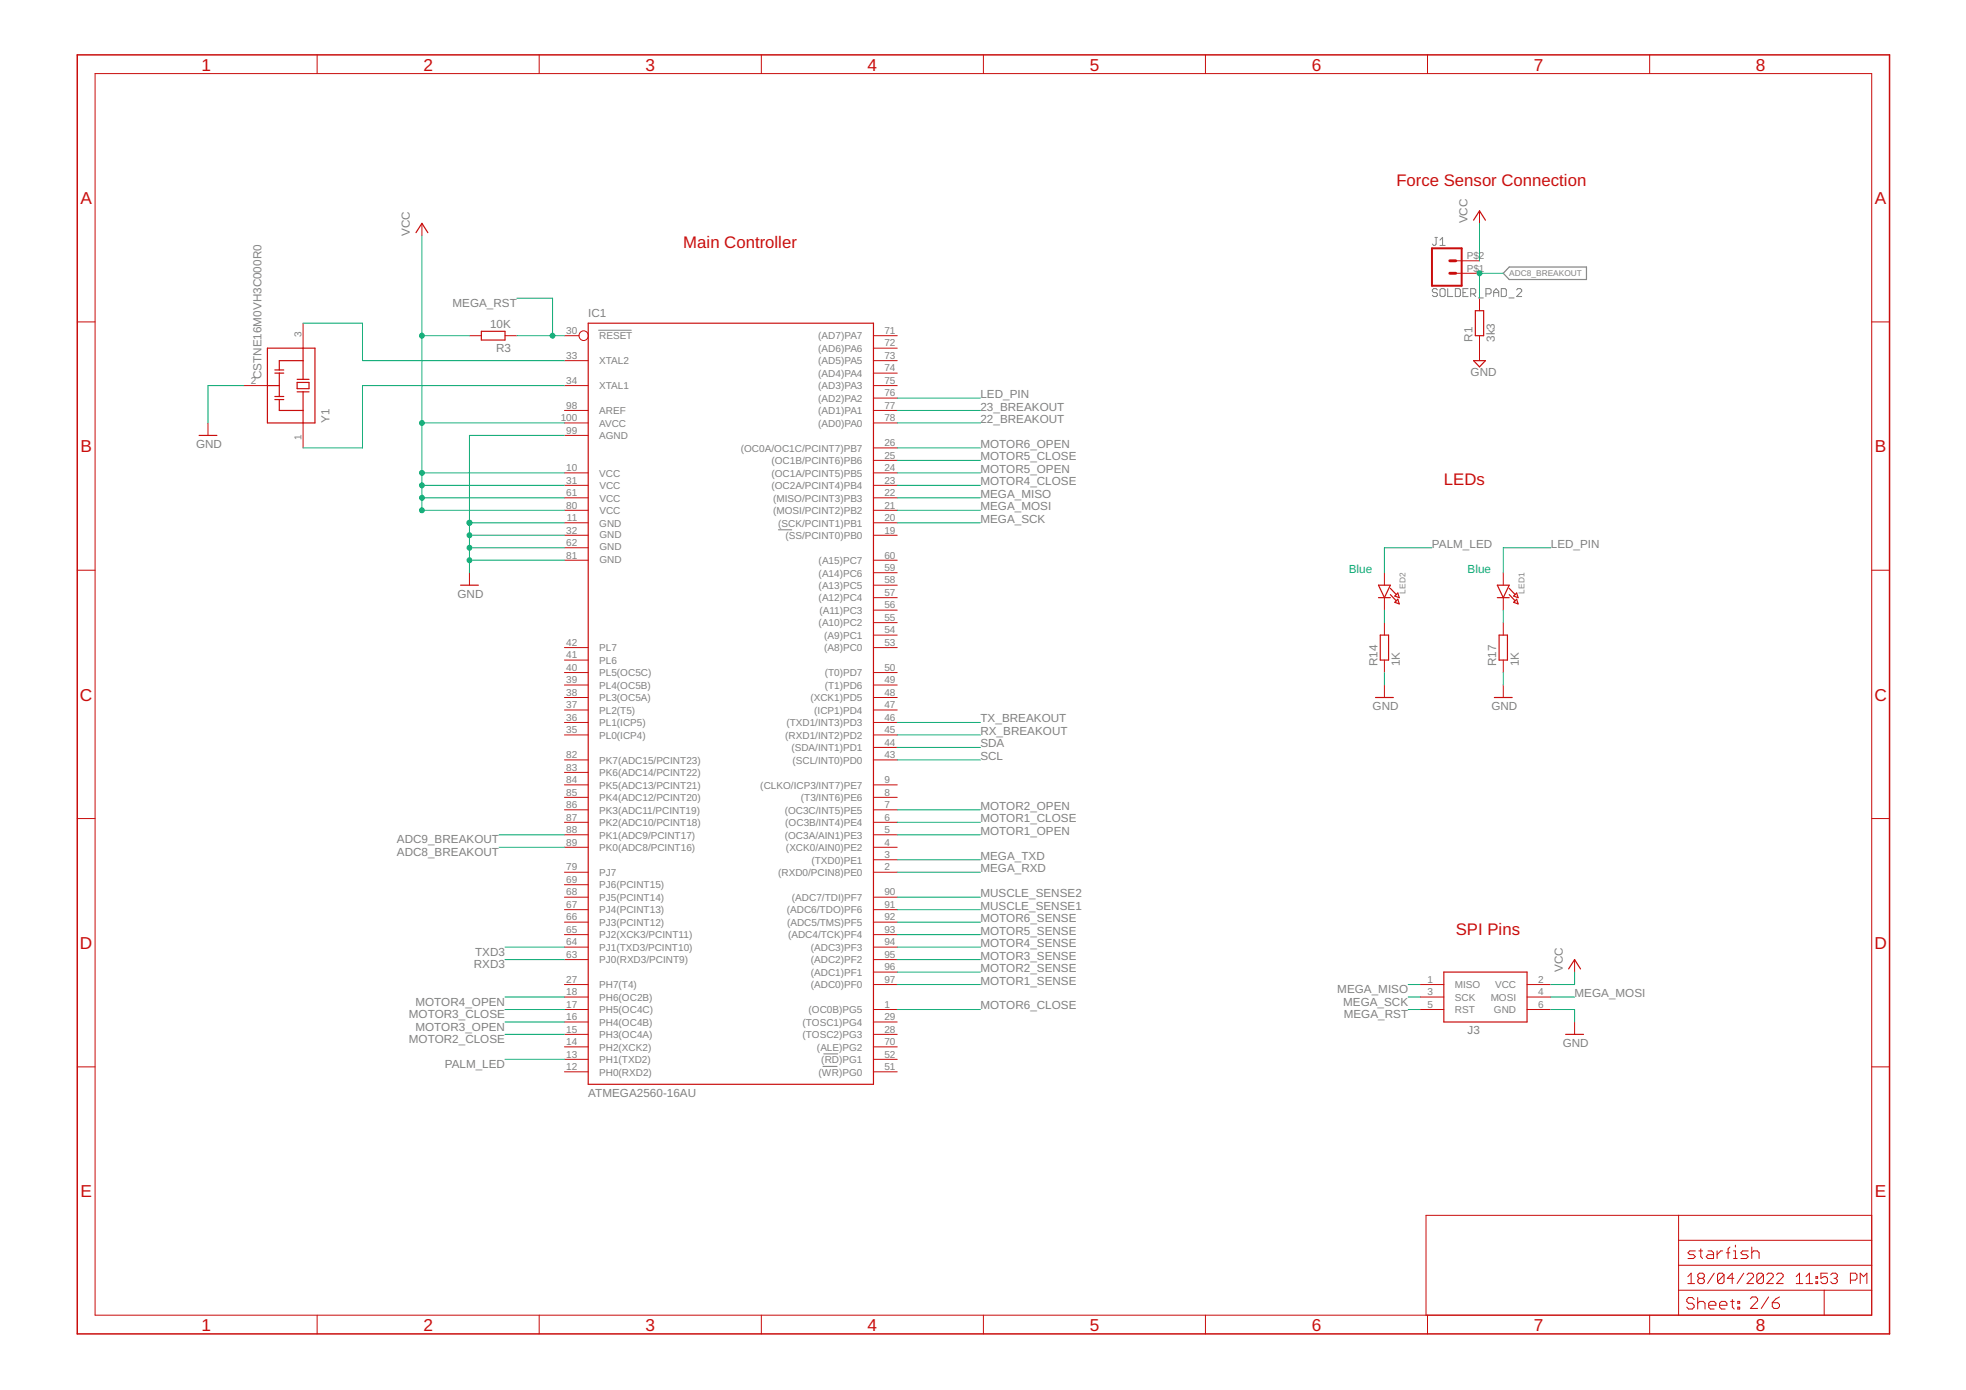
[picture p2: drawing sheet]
<svg xmlns="http://www.w3.org/2000/svg" width="420mm" height="297mm" viewBox="0 0 420 297" stroke-linecap="round" stroke-linejoin="round" font-family="sans-serif">
<g fill="none" stroke="#808080" stroke-width=".21">
<path d="M306.7 50.7h.5M306.9 50.7v1.5l-.2 .3h-.3l-.3-.3M307.7 52.5h1.1M307.7 51.3l.6-.6v1.8M127.9 70.6h7M307.2 62l-.3-.3h-.5l-.3 .3v.3l.3 .2h.5l.3 .3v.3l-.3 .3h-.5l-.3-.3M308 61.7h.6l.2 .3v1.1l-.2 .3h-.6l-.3-.3v-1.1zM309.4 61.7v1.7h1.1M311 61.7h.8l.3 .3v1.1l-.3 .3h-.8zM312.7 62.5h.5M313.8 61.7h-1.1v1.7h1.1M314.3 62.8h.8l.3-.3v-.5l-.3-.3h-.8v1.7"/>
<path d="M314.8 62.8l.6 .6M315.9 63.7h1.1M317.6 62.8h.8l.3-.3v-.5l-.3-.3h-.8v1.7M319.2 62.5h1.1M319.2 63.4v-1.1l.5-.6 .6 .6v1.1M320.8 61.7h.8l.3 .3v1.1l-.3 .3h-.8zM322.5 63.7h1.1M324.1 62l.3-.3h.5l.3 .3v.3l-1.1 1.1h1.1M166.3 113.2h2.9M175.9 227.9h3M176 225.2h3"/>
</g>
<path d="M322.5 57.1h16.5v2.6h-16.5l-1.2-1.3z" fill="none" stroke="#808080" stroke-width=".25"/>
<g fill="none" stroke="#c90d0c" stroke-width=".25">
<path d="M88.9 49.7l1.3-2 1.2 2M314.9 47.1l1.3-2 1.3 2M57.1 74.4h10.2v16h-10.2zM58.7 79.7h1.9M58.7 79.1h1.9M59.7 79.7v5M64.8 77.1h-5.1v2M64.8 74.4v6.7M102.9 70.8h5v1.9h-5zM125.7 69.1h61v162.6h-61zM314.9 77.1h2.6l-1.3 1.3zM315.3 66.4h1.8v5.3h-1.8z"/>
<path d="M42.5 93h3.9M57.1 82.4h2.6M58.7 85.4h1.9M58.7 84.7h1.9M59.7 85.4v2.3h5.1M63.5 83.7h2.5M63.5 81.7h2.5v1.4h-2.5zM63.5 81.1h2.5M64.8 83.7v6.7M98.4 125.1h3.8M294.6 125.1h2.5l-1.2 2.6zM294.6 127.7h2.5"/>
<path d="M295 135.7h1.8v5.4h-1.8zM297.1 127.1l1.3 1.3M297.1 125.7l1.3 1.4M298.7 126.7l.3 1-.9-.3zM298.7 128.1l.3 1-.9-.4zM320 125.1h2.5l-1.2 2.6zM320 127.7h2.5M320.4 135.7h1.8v5.4h-1.8zM322.5 127.1l1.3 1.3M322.5 125.7l1.3 1.4M324.1 126.7l.3 1-.9-.3zM324.1 128.1l.3 1-.9-.4z"/>
<path d="M294 149.1h3.8M319.4 149.1h3.8M308.6 207.7h17.7v10.7h-17.7zM335.2 207.1l1.3-2 1.3 2M334.6 221h3.8"/>
</g>
<g fill="none" stroke="#c90d0c" stroke-width=".21">
<path d="M20.3 15.7h379.7v265.4h-379.7zM67.8 11.7v4M115.2 11.7v4M162.7 11.7v4M210.2 11.7v4M257.6 11.7v4M305.1 11.7v4M352.6 11.7v4M90.2 47.7v2.7M311.1 58.4h5.1M311.1 55.7h5.1M316.2 45.1v2.6"/>
<path d="M16.5 68.8h3.8M64.8 69.1v5.3M100.3 71.7h2.6M107.9 71.7h2.6M120.6 71.7h3.1M120.6 77.1h5.1M186.7 71.7h5M186.7 79.7h5M186.7 77.1h5M186.7 74.4h5M316.2 63.7v2.7M316.2 71.7v5.4"/>
<path d="M400 68.8h3.8M44.4 90.4v2.6M52.1 82.4h5M64.8 90.4v5.3M120.6 90.4h5.1M120.6 87.7h5.1M120.6 82.4h5.1M120.6 93h5.1M186.7 90.4h5M186.7 87.7h5M186.7 85.1h5M186.7 82.4h5"/>
<path d="M186.7 95.7h5M186.7 98.4h5M120.6 119.7h5.1M120.6 106.4h5.1M120.6 109.1h5.1M120.6 101h5.1M120.6 103.7h5.1M120.6 111.7h5.1M120.6 114.4h5.1M120.6 117.1h5.1M186.7 119.7h5M186.7 106.4h5"/>
<path d="M186.7 109.1h5M186.7 101h5M186.7 103.7h5M186.7 111.7h5M186.7 114.4h5M16.5 121.9h3.8M100.3 122.4v2.7M120.6 138.4h5.1M186.7 138.4h5M186.7 135.7h5M186.7 133.1h5M186.7 130.4h5"/>
<path d="M186.7 127.7h5M186.7 125.1h5M186.7 122.4h5M295.9 122.4v2.7M295.9 127.7v2.7M295.9 133.1v2.6M321.3 122.4v2.7M321.3 127.7v2.7M321.3 133.1v2.6M400 121.9h3.8M120.6 151.7h5.1M120.6 157.1h5.1"/>
<path d="M120.6 143.7h5.1M120.6 146.4h5.1M120.6 154.4h5.1M120.6 149.1h5.1M120.6 141.1h5.1M186.7 151.7h5M186.7 157.1h5M186.7 159.7h5M186.7 143.7h5M186.7 146.4h5M186.7 154.4h5M186.7 149.1h5"/>
<path d="M295.9 141.1v2.6M295.9 146.4v2.7M321.3 141.1v2.6M321.3 146.4v2.7M16.5 174.9h3.8M120.6 167.7h5.1M120.6 178.4h5.1M120.6 175.7h5.1M120.6 173.1h5.1M120.6 162.4h5.1M120.6 170.4h5.1M120.6 165.1h5.1"/>
<path d="M186.7 167.7h5M186.7 178.4h5M186.7 175.7h5M186.7 173.1h5M186.7 162.4h5M186.7 170.4h5M400 174.9h3.8M120.6 199.7h5.1M120.6 197.1h5.1M120.6 194.4h5.1M120.6 191.7h5.1M120.6 186.4h5.1"/>
<path d="M120.6 181.1h5.1M120.6 189.1h5.1M186.7 199.7h5M186.7 197.1h5M186.7 194.4h5M186.7 191.7h5M186.7 186.4h5M186.7 183.7h5M186.7 181.1h5M120.6 210.4h5.1M120.6 205.1h5.1M120.6 202.4h5.1"/>
<path d="M120.6 215.7h5.1M120.6 218.4h5.1M120.6 213.1h5.1M186.7 210.4h5M186.7 207.7h5M186.7 205.1h5M186.7 202.4h5M186.7 215.7h5M186.7 218.4h5M303.5 210.4h5.1M303.5 215.7h5.1M303.5 213.1h5.1"/>
<path d="M326.3 210.4h5.1M326.3 215.7h5.1M326.3 213.1h5.1M336.5 205.1v2.6M336.5 218.4v2.6M16.5 228h3.8M120.6 223.7h5.1M120.6 226.4h5.1M120.6 221h5.1M120.6 229h5.1M186.7 223.7h5M186.7 226.4h5"/>
<path d="M186.7 221h5M186.7 229h5M400 228h3.8M358.7 259.7v21.4M400 259.7h-95.2v21.4M358.7 275.7h41.3M358.7 270.4h41.3M358.7 265h41.3M360.7 272.8l.7-.7v2.2M360.7 274.3h1.4M362.1 277.7l-.4-.4h-.8l-.4 .4v.4l.4 .4h.8l.4 .4v.4l-.4 .4h-.8l-.4-.4M362.3 267.3h-1.2l-.4 .4 .4 .4h.8l.4 .4-.4 .4h-1.2"/>
<path d="M362.8 277.3v2.4M362.8 278.5l.4-.4h.8l.4 .4v1.2M363.1 267.3h.8M363.2 273.2l-.4-.4v-.4l.4-.3h.7l.3 .3v.4l-.3 .4M363.2 273.2l-.4 .4v.3l.4 .4h.7l.3-.4v-.3l-.3-.4M363.2 273.2h.7M363.5 266.9v1.6l.4 .4M365 267.3h.8l.4 .4v1.2h-1.2l-.4-.4 .4-.4h1.2M365.2 278.9h1.5v-.4l-.4-.4h-.8l-.3 .4v.8l.3 .4h.8M366.4 272.1l-1.5 2.2M367 267.3v1.6M367.5 278.9h1.6v-.4l-.4-.4h-.8l-.4 .4v.8l.4 .4h.8"/>
<path d="M368.2 267.3h-.5l-.7 .8M368.4 272.4v1.5l-.3 .4h-.7l-.3-.4M368.4 272.4l-.3-.3h-.7l-.3 .3v1.5M368.4 272.4l-1.3 1.5M368.9 267.7h.8M369.7 266.5l-.4 .4v2M369.8 278.1h.8M370.2 277.7v1.6l.4 .4M370.5 268.9h.8M370.5 267.3h.4v1.6M370.5 273.2h-1.4l1.1-1.1v2.2M370.9 266.1v.4"/>
<path d="M371.4 278.1h.4v.4h-.4zM371.4 279.3h.4v.4h-.4zM372.7 272.1l-1.5 2.2M373.4 272.4l.3-.3h.7l.4 .3v.4l-1.4 1.5h1.4M373.6 267.3h-1.2l-.4 .4 .4 .4h.8l.4 .4-.4 .4h-1.2M374.1 277.6l.4-.4h.7l.4 .4v.4l-1.5 1.6h1.5M374.4 267.7l.4-.4h.8l.3 .4v1.2M374.4 266.5v2.4M376.9 272.4v1.5l-.4 .4h-.7l-.3-.4M376.9 272.4l-.4-.3h-.7l-.3 .3v1.5M376.9 272.4l-1.4 1.5M377.6 272.4l.3-.3h.7l.4 .3v.4l-1.4 1.5h1.4"/>
<path d="M378 277.2l-1.6 2.4M378.8 278.4h1.1l.4 .4v.4l-.4 .4h-.8l-.3-.4zM379.7 272.4l.3-.3h.7l.4 .3v.4l-1.4 1.5h1.4M380.3 277.2l-.8 .4-.7 .8M383.9 274.3h1.4M383.9 272.8l.7-.7v2.2M386 274.3h1.4M386 272.8l.7-.7v2.2M388.1 273.9h.4v.4h-.4zM388.1 272.8h.4v.4h-.4zM389.8 275.7v5.4M390.5 272.1h-1.4v1.1l.7-.4h.4l.3 .4v.7l-.3 .4h-.7l-.4-.4"/>
<path d="M391.2 272.4l.4-.3h.7l.4 .3v.4l-.4 .4M391.9 273.2h.4M392.3 273.2l.4 .4v.3l-.4 .4h-.7l-.4-.4M395.5 273.6h1l.4-.4v-.8l-.4-.3h-1v2.2M397.6 274.3v-2.2l.7 .7 .7-.7v2.2M67.8 281.1v4M115.2 281.1v4M162.7 281.1v4M210.2 281.1v4M257.6 281.1v4M305.1 281.1v4M352.6 281.1v4"/>
<circle cx="124.7" cy="71.7" r="1.01"/>
</g>
<path d="M16.5 11.7h387.3v273.4h-387.3z" fill="none" stroke="#c90d0c" stroke-width=".32"/>
<path d="M306 53.1h6.4v8h-6.4z" fill="none" stroke="#c90d0c" stroke-width=".42"/>
<path d="M309.8 55.7h1.3M309.8 58.4h1.3" fill="none" stroke="#c90d0c" stroke-width=".61"/>
<g fill="none" stroke="#0dab76" stroke-width=".21">
<path d="M90.2 50.4v58.7h30.4M316.2 47.7v8M321.3 58.4h-5.1v5.3M64.8 69.1h12.7v8h43.1M90.2 71.7h10.1M110.5 71.7h10.1M110.5 63.7h7.6v8M52.1 82.4h-7.7v8M90.2 90.4h30.4M120.6 93h-20.3v29.4M120.6 82.4h-43.1v13.3h-12.7M191.7 90.4h17.8"/>
<path d="M191.7 98.4h17.8M191.7 95.7h17.8M191.7 85.1h17.8M191.7 87.7h17.8M90.2 106.4h30.4M90.2 103.7h30.4M90.2 101h30.4M100.3 119.7h20.3M100.3 117.1h20.3M100.3 114.4h20.3M100.3 111.7h20.3M191.7 111.7h17.8"/>
<path d="M191.7 109.1h17.8M191.7 106.4h17.8M191.7 103.7h17.8M191.7 101h17.8M306 117.1h-10.1v5.3M331.4 117.1h-10.1v5.3M295.9 130.4v2.7M321.3 130.4v2.7M191.7 159.7h17.8M191.7 154.4h17.8M191.7 157.1h17.8M295.9 143.7v2.7"/>
<path d="M321.3 143.7v2.7M106.7 178.4h13.9M191.7 162.4h17.8M191.7 178.4h17.8M191.7 175.7h17.8M191.7 173.1h17.8M106.7 181.1h13.9M191.7 186.4h17.8M191.7 183.7h17.8M191.7 199.7h17.8M191.7 197.1h17.8M191.7 194.4h17.8"/>
<path d="M191.7 191.7h17.8M107.9 215.7h12.7M107.9 213.1h12.7M107.9 218.4h12.7M107.9 205.1h12.7M107.9 202.4h12.7M191.7 215.7h17.8M191.7 210.4h17.8M191.7 207.7h17.8M191.7 205.1h17.8M191.7 202.4h17.8M300.9 215.7h2.6"/>
<path d="M300.9 210.4h2.6M300.9 213.1h2.6M331.4 215.7h5.1v2.7M331.4 213.1h5.1M336.5 207.7v2.7h-5.1M107.9 221h12.7M107.9 226.4h12.7"/>
</g>
<g fill="#0dab76" stroke="#0dab76" stroke-width=".21">
<circle cx="100.3" cy="119.7" r=".52"/>
<circle cx="100.3" cy="117.1" r=".52"/>
<circle cx="100.3" cy="114.4" r=".52"/>
<circle cx="100.3" cy="111.7" r=".52"/>
<circle cx="90.2" cy="101" r=".52"/>
<circle cx="90.2" cy="103.7" r=".52"/>
<circle cx="90.2" cy="106.4" r=".52"/>
<circle cx="90.2" cy="109.1" r=".52"/>
<circle cx="90.2" cy="90.4" r=".52"/>
<circle cx="90.2" cy="71.7" r=".52"/>
<circle cx="118.1" cy="71.7" r=".52"/>
<circle cx="316.2" cy="58.4" r=".52"/>
</g>
<g font-size="3.7" fill="#c90d0c">
<text x="43" y="15.1">1</text>
<text x="90.5" y="15.1">2</text>
<text x="138" y="15.1">3</text>
<text x="185.4" y="15.1">4</text>
<text x="232.9" y="15.1">5</text>
<text x="280.3" y="15.1">6</text>
<text x="327.8" y="15.1">7</text>
<text x="375.3" y="15.1">8</text>
<text x="17.2" y="43.6">A</text>
<text x="400.7" y="43.6">A</text>
<text x="17.2" y="96.7">B</text>
<text x="400.7" y="96.7">B</text>
<text x="17.1" y="149.7">C</text>
<text x="400.6" y="149.7">C</text>
<text x="17.1" y="202.8">D</text>
<text x="400.6" y="202.8">D</text>
<text x="17.2" y="255.9">E</text>
<text x="400.7" y="255.9">E</text>
<text x="43" y="284.4">1</text>
<text x="90.5" y="284.4">2</text>
<text x="138" y="284.4">3</text>
<text x="185.4" y="284.4">4</text>
<text x="232.9" y="284.4">5</text>
<text x="280.3" y="284.4">6</text>
<text x="327.8" y="284.4">7</text>
<text x="375.3" y="284.4">8</text>
</g>
<g font-size="3.6" fill="#c90d0c">
<text x="298.4" y="39.7">Force Sensor Connection</text>
<text x="146" y="53.1">Main Controller</text>
<text x="308.6" y="103.7">LEDs</text>
<text x="311.1" y="199.7">SPI Pins</text>
</g>
<g font-size="2.5" fill="#808080">
<text x="313.7" y="47.7" transform="rotate(-90 313.7 47.7)">VCC</text>
<text x="87.6" y="50.4" transform="rotate(-90 87.6 50.4)">VCC</text>
<text x="96.7" y="65.6">MEGA_RST</text>
<text x="104.7" y="70.1">10K</text>
<text x="125.7" y="67.7">IC1</text>
<text x="106" y="75.2">R3</text>
<text x="314.7" y="73.1" transform="rotate(-90 314.7 73.1)">R1</text>
<text x="319.5" y="73.1" transform="rotate(-90 319.5 73.1)">3k3</text>
<text x="55.9" y="81.1" transform="rotate(-90 55.9 81.1)">CSTNE16M0VH3C000R0</text>
<text x="314.3" y="80.4">GND</text>
<text x="209.5" y="85.1">LED_PIN</text>
<text x="209.5" y="87.7">23_BREAKOUT</text>
<text x="41.9" y="95.7">GND</text>
<text x="70.4" y="90.4" transform="rotate(-90 70.4 90.4)">Y1</text>
<text x="209.5" y="95.7">MOTOR6_OPEN</text>
<text x="209.5" y="90.4">22_BREAKOUT</text>
<text x="209.5" y="101.1">MOTOR5_OPEN</text>
<text x="209.5" y="98.4">MOTOR5_CLOSE</text>
<text x="209.5" y="106.4">MEGA_MISO</text>
<text x="209.5" y="103.7">MOTOR4_CLOSE</text>
<text x="209.5" y="111.7">MEGA_SCK</text>
<text x="209.5" y="109.1">MEGA_MOSI</text>
<text x="306" y="117.1">PALM_LED</text>
<text x="331.4" y="117.1">LED_PIN</text>
<text x="97.8" y="127.7">GND</text>
<text x="294.4" y="142.4" transform="rotate(-90 294.4 142.4)">R14</text>
<text x="299.2" y="142.4" transform="rotate(-90 299.2 142.4)">1K</text>
<text x="319.8" y="142.4" transform="rotate(-90 319.8 142.4)">R17</text>
<text x="324.6" y="142.4" transform="rotate(-90 324.6 142.4)">1K</text>
<text x="209.5" y="154.4">TX_BREAKOUT</text>
<text x="293.3" y="151.7">GND</text>
<text x="318.7" y="151.7">GND</text>
<text x="209.5" y="159.7">SDA</text>
<text x="209.5" y="157.1">RX_BREAKOUT</text>
<text x="209.5" y="162.4">SCL</text>
<text x="209.5" y="173.1">MOTOR2_OPEN</text>
<text x="209.5" y="178.4">MOTOR1_OPEN</text>
<text x="209.5" y="175.7">MOTOR1_CLOSE</text>
<text x="84.8" y="182.9">ADC8_BREAKOUT</text>
<text x="84.8" y="180.3">ADC9_BREAKOUT</text>
<text x="209.5" y="183.7">MEGA_TXD</text>
<text x="209.5" y="186.4">MEGA_RXD</text>
<text x="209.5" y="191.7">MUSCLE_SENSE2</text>
<text x="209.5" y="197.1">MOTOR6_SENSE</text>
<text x="209.5" y="194.4">MUSCLE_SENSE1</text>
<text x="209.5" y="202.4">MOTOR4_SENSE</text>
<text x="209.5" y="199.7">MOTOR5_SENSE</text>
<text x="101.3" y="206.9">RXD3</text>
<text x="101.5" y="204.3">TXD3</text>
<text x="209.5" y="207.7">MOTOR2_SENSE</text>
<text x="209.5" y="205.1">MOTOR3_SENSE</text>
<text x="334" y="207.7" transform="rotate(-90 334 207.7)">VCC</text>
<text x="88.8" y="214.9">MOTOR4_OPEN</text>
<text x="209.5" y="210.4">MOTOR1_SENSE</text>
<text x="209.5" y="215.7">MOTOR6_CLOSE</text>
<text x="285.8" y="212.3">MEGA_MISO</text>
<text x="287" y="214.9">MEGA_SCK</text>
<text x="336.5" y="213.1">MEGA_MOSI</text>
<text x="87.4" y="217.6">MOTOR3_CLOSE</text>
<text x="88.8" y="220.2">MOTOR3_OPEN</text>
<text x="287.2" y="217.6">MEGA_RST</text>
<text x="313.7" y="221.1">J3</text>
<text x="87.4" y="222.9">MOTOR2_CLOSE</text>
<text x="334" y="223.7">GND</text>
<text x="95" y="228.2">PALM_LED</text>
<text x="125.7" y="234.4">ATMEGA2560-16AU</text>
</g>
<g font-size="2.5" fill="#0dab76">
<text x="288.3" y="122.4">Blue</text>
<text x="313.7" y="122.4">Blue</text>
</g>
<g font-size="2.1" fill="#808080">
<text x="313.5" y="58">P$1</text>
<text x="313.5" y="55.4">P$2</text>
<text x="64.4" y="71.9" transform="rotate(-90 64.4 71.9)">3</text>
<text x="121" y="71.4">30</text>
<text x="189" y="71.4">71</text>
<text x="121" y="76.7">33</text>
<text x="128.1" y="72.5">RESET</text>
<text x="128.1" y="77.9">XTAL2</text>
<text x="174.9" y="77.9">(AD5)PA5</text>
<text x="174.9" y="75.2">(AD6)PA6</text>
<text x="174.9" y="72.5">(AD7)PA7</text>
<text x="189" y="76.7">73</text>
<text x="189" y="74">72</text>
<text x="53.6" y="82">2</text>
<text x="121" y="82">34</text>
<text x="128.1" y="83.2">XTAL1</text>
<text x="174.9" y="83.2">(AD3)PA3</text>
<text x="174.9" y="80.5">(AD4)PA4</text>
<text x="189" y="82">75</text>
<text x="189" y="79.4">74</text>
<text x="121" y="87.4">98</text>
<text x="128.1" y="88.5">AREF</text>
<text x="174.9" y="88.5">(AD1)PA1</text>
<text x="174.9" y="85.9">(AD2)PA2</text>
<text x="189" y="87.4">77</text>
<text x="189" y="84.7">76</text>
<text x="64.4" y="94" transform="rotate(-90 64.4 94)">1</text>
<text x="119.8" y="90">100</text>
<text x="121" y="92.7">99</text>
<text x="128.1" y="93.9">AGND</text>
<text x="128.1" y="91.2">AVCC</text>
<text x="174.9" y="91.2">(AD0)PA0</text>
<text x="189" y="90">78</text>
<text x="189" y="95.4">26</text>
<text x="121" y="100.7">10</text>
<text x="128.1" y="101.9">VCC</text>
<text x="158.3" y="96.5">(OC0A/OC1C/PCINT7)PB7</text>
<text x="164.9" y="101.9">(OC1A/PCINT5)PB5</text>
<text x="164.9" y="99.2">(OC1B/PCINT6)PB6</text>
<text x="189" y="100.7">24</text>
<text x="189" y="98">25</text>
<text x="121" y="103.4">31</text>
<text x="121" y="106">61</text>
<text x="128.1" y="107.2">VCC</text>
<text x="128.1" y="104.6">VCC</text>
<text x="164.9" y="104.5">(OC2A/PCINT4)PB4</text>
<text x="165.2" y="107.2">(MISO/PCINT3)PB3</text>
<text x="189" y="106">22</text>
<text x="189" y="103.4">23</text>
<text x="121" y="108.7">80</text>
<text x="121.2" y="111.4">11</text>
<text x="128.1" y="112.5">GND</text>
<text x="128.1" y="109.9">VCC</text>
<text x="165.2" y="109.9">(MOSI/PCINT2)PB2</text>
<text x="166.3" y="112.5">(SCK/PCINT1)PB1</text>
<text x="189" y="108.7">21</text>
<text x="189" y="111.4">20</text>
<text x="121" y="114">32</text>
<text x="121" y="116.7">62</text>
<text x="121" y="119.4">81</text>
<text x="128.1" y="114.9">GND</text>
<text x="128.1" y="117.6">GND</text>
<text x="167.8" y="115.2">(SS/PCINT0)PB0</text>
<text x="189" y="119.4">60</text>
<text x="189" y="114">19</text>
<text x="128.1" y="120.2">GND</text>
<text x="175" y="125.9">(A13)PC5</text>
<text x="175" y="123.2">(A14)PC6</text>
<text x="175" y="120.5">(A15)PC7</text>
<text x="189" y="124.7">58</text>
<text x="189" y="122">59</text>
<text x="175" y="128.5">(A12)PC4</text>
<text x="175.1" y="131.2">(A11)PC3</text>
<text x="189" y="130">56</text>
<text x="189" y="127.4">57</text>
<text x="175" y="133.9">(A10)PC2</text>
<text x="176.1" y="136.5">(A9)PC1</text>
<text x="189" y="135.4">54</text>
<text x="189" y="132.7">55</text>
<text x="121" y="143.3">40</text>
<text x="121" y="140.7">41</text>
<text x="121" y="138">42</text>
<text x="128.1" y="141.9">PL6</text>
<text x="128.1" y="139.2">PL7</text>
<text x="176.1" y="139.2">(A8)PC0</text>
<text x="189" y="138">53</text>
<text x="189" y="143.3">50</text>
<text x="121" y="148.7">38</text>
<text x="121" y="146">39</text>
<text x="128.1" y="149.9">PL3(OC5A)</text>
<text x="128.1" y="147.2">PL4(OC5B)</text>
<text x="128.1" y="144.5">PL5(OC5C)</text>
<text x="173.2" y="149.9">(XCK1)PD5</text>
<text x="176.2" y="144.5">(T0)PD7</text>
<text x="176.2" y="147.2">(T1)PD6</text>
<text x="189" y="146">49</text>
<text x="189" y="148.7">48</text>
<text x="121" y="154">36</text>
<text x="121" y="151.3">37</text>
<text x="128.1" y="155.2">PL1(ICP5)</text>
<text x="128.1" y="152.5">PL2(T5)</text>
<text x="168.1" y="155.2">(TXD1/INT3)PD3</text>
<text x="174" y="152.5">(ICP1)PD4</text>
<text x="189" y="151.3">47</text>
<text x="189" y="154">46</text>
<text x="121" y="156.7">35</text>
<text x="128.1" y="157.9">PL0(ICP4)</text>
<text x="167.8" y="157.9">(RXD1/INT2)PD2</text>
<text x="169.1" y="160.5">(SDA/INT1)PD1</text>
<text x="189" y="156.7">45</text>
<text x="189" y="159.3">44</text>
<text x="121" y="167.3">84</text>
<text x="121" y="164.7">83</text>
<text x="121" y="162">82</text>
<text x="128.1" y="165.9">PK6(ADC14/PCINT22)</text>
<text x="128.1" y="163.2">PK7(ADC15/PCINT23)</text>
<text x="169.4" y="163.2">(SCL/INT0)PD0</text>
<text x="189" y="167.3">9</text>
<text x="189" y="162">43</text>
<text x="121" y="172.7">86</text>
<text x="121" y="170">85</text>
<text x="128.1" y="173.9">PK3(ADC11/PCINT19)</text>
<text x="128.1" y="171.2">PK4(ADC12/PCINT20)</text>
<text x="128.1" y="168.5">PK5(ADC13/PCINT21)</text>
<text x="162.5" y="168.5">(CLKO/ICP3/INT7)PE7</text>
<text x="167.7" y="173.9">(OC3C/INT5)PE5</text>
<text x="171.1" y="171.2">(T3/INT6)PE6</text>
<text x="189" y="172.7">7</text>
<text x="189" y="170">8</text>
<text x="121" y="178">88</text>
<text x="121" y="175.3">87</text>
<text x="128.1" y="179.2">PK1(ADC9/PCINT17)</text>
<text x="128.1" y="176.5">PK2(ADC10/PCINT18)</text>
<text x="167.7" y="179.2">(OC3A/AIN1)PE3</text>
<text x="167.8" y="176.5">(OC3B/INT4)PE4</text>
<text x="189" y="178">5</text>
<text x="189" y="175.3">6</text>
<text x="121" y="180.7">89</text>
<text x="128.1" y="181.9">PK0(ADC8/PCINT16)</text>
<text x="168" y="181.9">(XCK0/AIN0)PE2</text>
<text x="173.4" y="184.5">(TXD0)PE1</text>
<text x="189" y="183.3">3</text>
<text x="189" y="180.7">4</text>
<text x="121" y="191.3">68</text>
<text x="121" y="188.7">69</text>
<text x="121" y="186">79</text>
<text x="128.1" y="189.9">PJ6(PCINT15)</text>
<text x="128.1" y="187.2">PJ7</text>
<text x="166.3" y="187.2">(RXD0/PCIN8)PE0</text>
<text x="189" y="191.3">90</text>
<text x="189" y="186">2</text>
<text x="121" y="196.7">66</text>
<text x="121" y="194">67</text>
<text x="128.1" y="197.9">PJ3(PCINT12)</text>
<text x="128.1" y="195.2">PJ4(PCINT13)</text>
<text x="128.1" y="192.5">PJ5(PCINT14)</text>
<text x="168.2" y="195.2">(ADC6/TDO)PF6</text>
<text x="168.2" y="197.9">(ADC5/TMS)PF5</text>
<text x="169.2" y="192.5">(ADC7/TDI)PF7</text>
<text x="189" y="196.7">92</text>
<text x="189" y="194">91</text>
<text x="121" y="202">64</text>
<text x="121" y="199.3">65</text>
<text x="128.1" y="203.2">PJ1(TXD3/PCINT10)</text>
<text x="128.1" y="200.5">PJ2(XCK3/PCINT11)</text>
<text x="168.4" y="200.5">(ADC4/TCK)PF4</text>
<text x="173.3" y="203.2">(ADC3)PF3</text>
<text x="189" y="202">94</text>
<text x="189" y="199.3">93</text>
<text x="121" y="204.7">63</text>
<text x="128.1" y="205.9">PJ0(RXD3/PCINT9)</text>
<text x="173.3" y="208.5">(ADC1)PF1</text>
<text x="173.3" y="205.9">(ADC2)PF2</text>
<text x="189" y="207.3">96</text>
<text x="189" y="204.7">95</text>
<text x="121" y="215.3">17</text>
<text x="121" y="212.7">18</text>
<text x="121" y="210">27</text>
<text x="128.1" y="213.9">PH6(OC2B)</text>
<text x="128.1" y="211.2">PH7(T4)</text>
<text x="173.3" y="211.2">(ADC0)PF0</text>
<text x="189" y="210">97</text>
<text x="189" y="215.3">1</text>
<text x="305.1" y="210">1</text>
<text x="305.1" y="212.7">3</text>
<text x="305.1" y="215.3">5</text>
<text x="310.9" y="211.2">MISO</text>
<text x="310.9" y="213.9">SCK</text>
<text x="318.6" y="213.9">MOSI</text>
<text x="319.5" y="211.2">VCC</text>
<text x="328.7" y="215.3">6</text>
<text x="328.7" y="212.7">4</text>
<text x="328.7" y="210">2</text>
<text x="121" y="220.7">15</text>
<text x="121" y="218">16</text>
<text x="128.1" y="221.9">PH3(OC4A)</text>
<text x="128.1" y="219.2">PH4(OC4B)</text>
<text x="128.1" y="216.5">PH5(OC4C)</text>
<text x="171.5" y="219.2">(TOSC1)PG4</text>
<text x="171.5" y="221.9">(TOSC2)PG3</text>
<text x="172.8" y="216.5">(OC0B)PG5</text>
<text x="189" y="218">29</text>
<text x="189" y="220.7">28</text>
<text x="310.9" y="216.5">RST</text>
<text x="319.3" y="216.5">GND</text>
<text x="121" y="226">13</text>
<text x="121" y="223.3">14</text>
<text x="128.1" y="227.2">PH1(TXD2)</text>
<text x="128.1" y="224.5">PH2(XCK2)</text>
<text x="174.6" y="224.5">(ALE)PG2</text>
<text x="175.5" y="227.2">(RD)PG1</text>
<text x="189" y="223.3">70</text>
<text x="189" y="226">52</text>
<text x="121" y="228.7">12</text>
<text x="128.1" y="229.9">PH0(RXD2)</text>
<text x="174.9" y="229.9">(WR)PG0</text>
<text x="189" y="228.7">51</text>
</g>
<g font-size="1.8" fill="#808080">
<text x="322.5" y="59.1">ADC8_BREAKOUT</text>
<text x="300.4" y="126.9" transform="rotate(-90 300.4 126.9)">LED2</text>
<text x="325.8" y="126.9" transform="rotate(-90 325.8 126.9)">LED1</text>
</g>
</svg>
